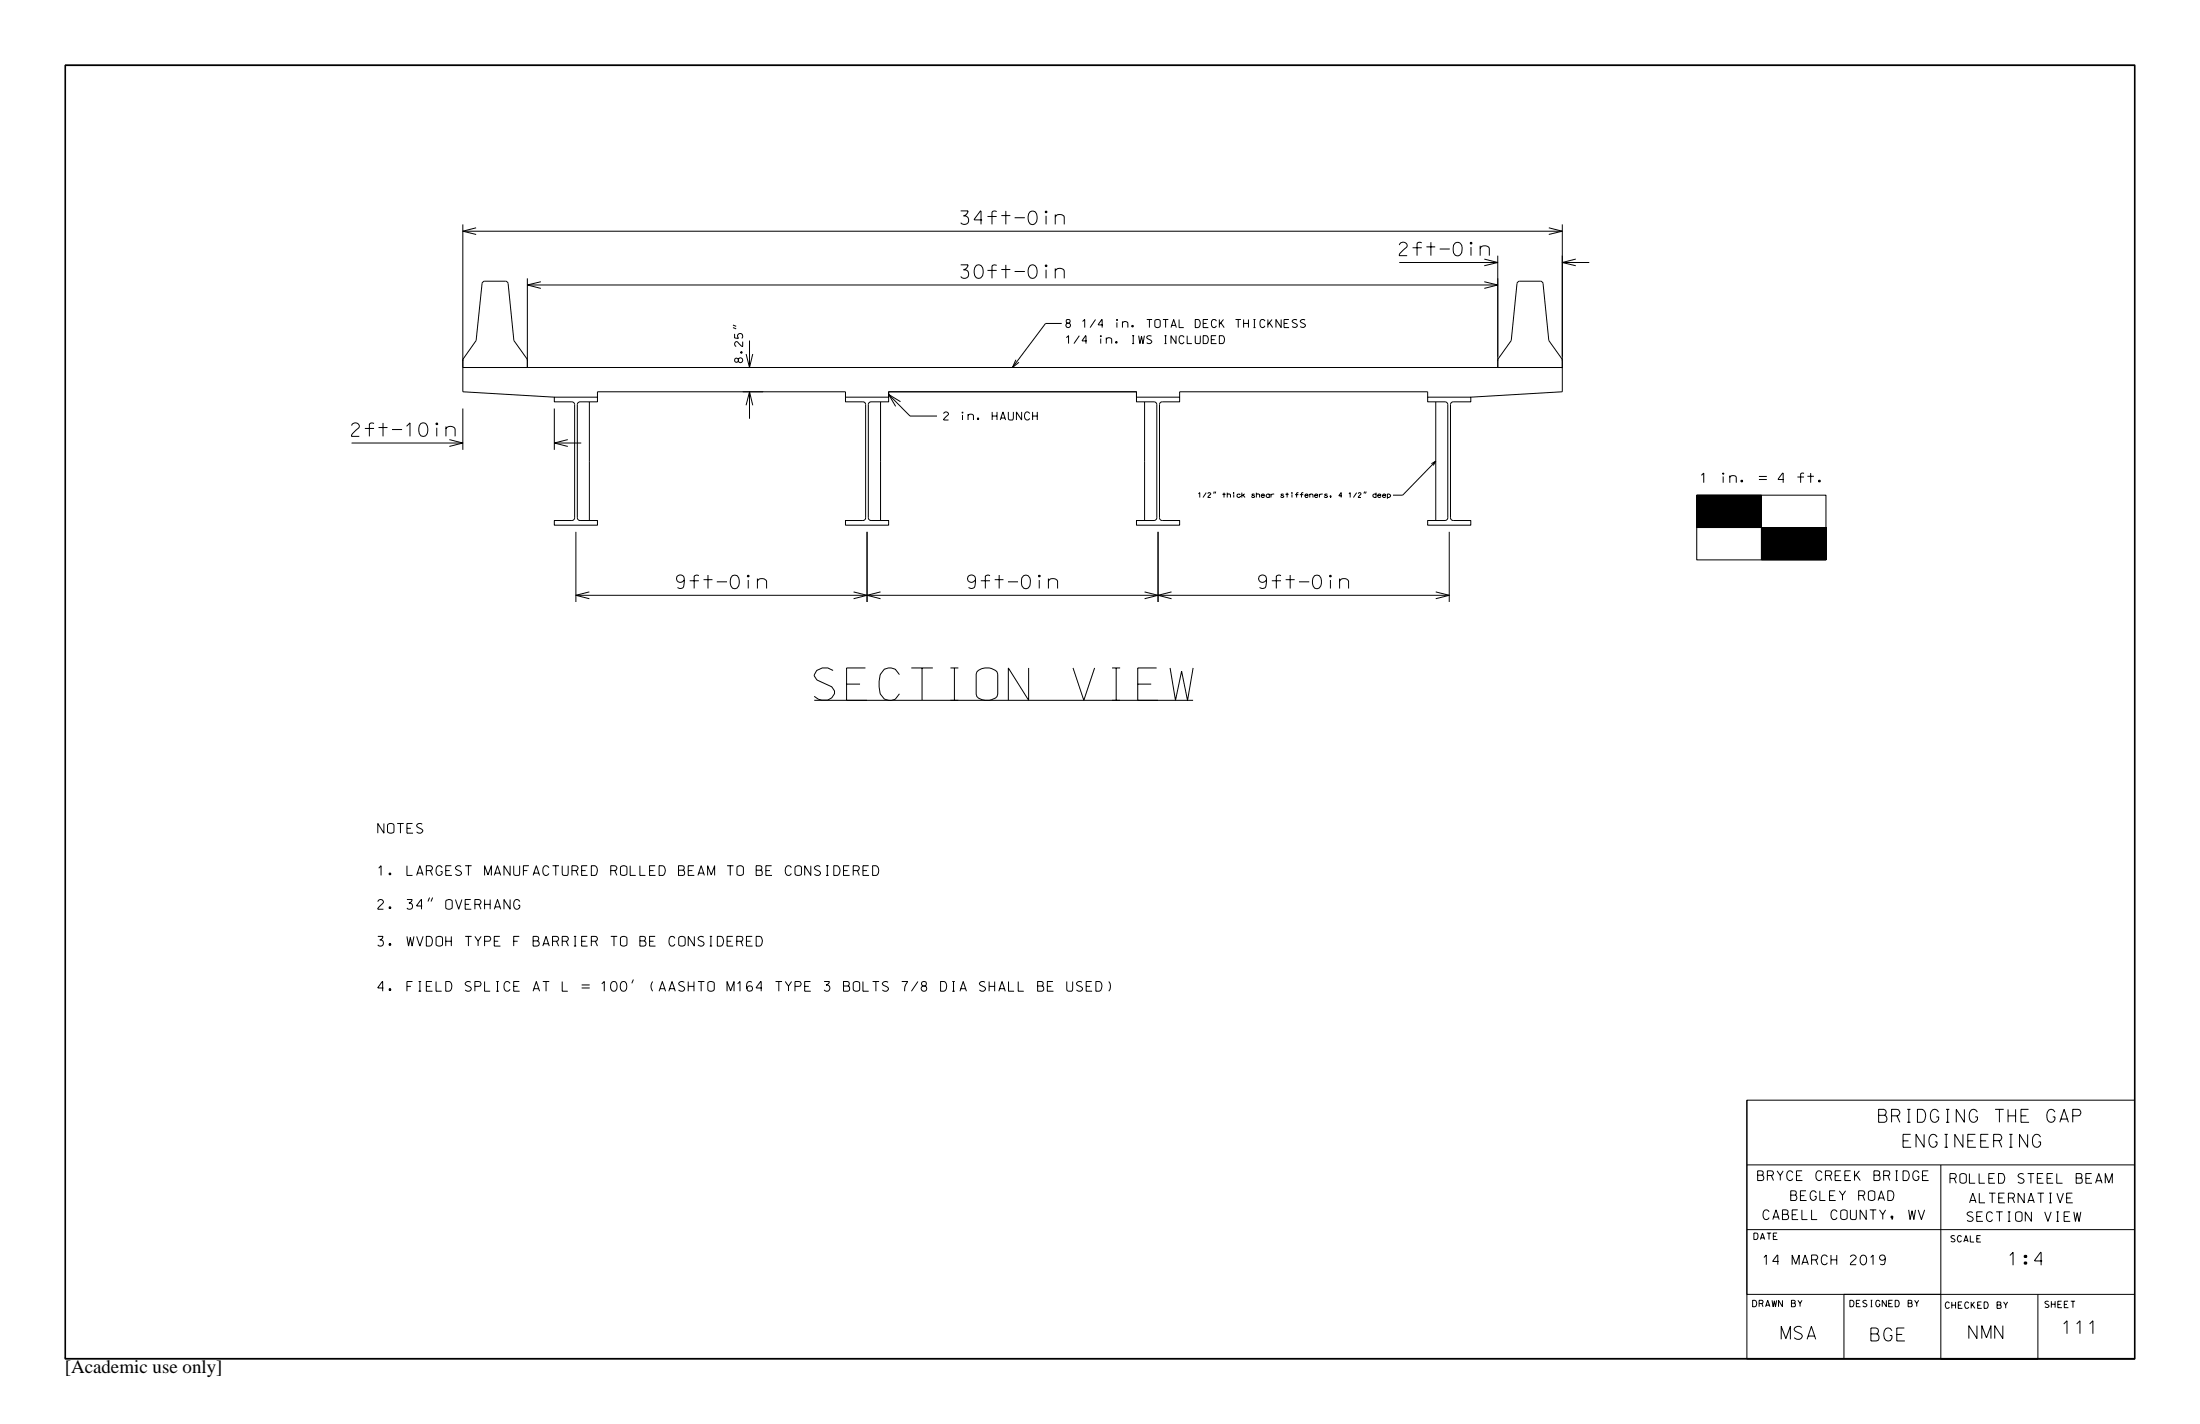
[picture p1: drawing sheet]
<svg xmlns="http://www.w3.org/2000/svg" width="432mm" height="279mm" viewBox="0 0 432 279" stroke-linecap="round" stroke-linejoin="round" font-family="sans-serif">
<path d="M12.8 266.3v.3h406.2v-253.8h-406.2v253.8" fill="none" stroke="#000" stroke-width=".25"/>
<g fill="none" stroke="#000" stroke-width=".2">
<path d="M12.8 12.7h406.2v254h-406.2zM90.8 44v32.9l18 1M90.8 45.4h215.8M93.5 44.7l-2.7 .7 2.7 .6M103.5 54.6v16.2M103.5 55.9h190.5M106.2 55.3l-2.7 .6 2.7 .7M274.6 51.5h19.4M291.3 55.3l2.7 .6-2.7 .7M291.3 50.8l2.7 .7-2.7 .6M294 50.2v21.9h12.6v-1.6l-2.6-3.7-1.1-11.2-.3-.4h-.3h-4l-.5 .2-1.2 11.4-2.6 3.7M304 44.7l2.6 .7-2.6 .6"/>
<path d="M306.6 44v26.8M306.6 51.5h5.3M309.3 50.8l-2.7 .7 2.7 .6M90.8 70.5l2.7-3.7 1.2-11.4 .4-.2h4.1h.3l.2 .4 1.2 11.2 2.6 3.7v1.6h-12.7h215.8v4.8l-17.9 1M108.8 77.9h8.5v.9h-3.5l-.2 .1-.3 .5v22.2l.3 .5h.2h3.5v.9h-8.5v-.9h3.5l.4-.2 .1-.3v-22.2l-.3-.5-.2-.1h-3.5zM115.7 78.8v23.3M117.3 77.9v-1h48.6v1M143.9 64.3l.6 .2M143.9 63.8l.6 .2M146.4 69.5l.7 2.6 .6-2.6M146.4 79.5l.7-2.6 .6 2.6M147.1 66.8v5.3"/>
<path d="M147.1 76.9v5.3M165.9 77.9h8.5v.9h-3.4l-.3 .1-.3 .5v22.2l.3 .5h.3h3.4v.9h-8.5v-.9h3.5h.2l.3-.5v-22.2l-.3-.5-.2-.1h-3.5zM172.8 78.8v23.3M174.4 76.9h48.7v1v-1h-48.7v1zM174.4 77.4l4.2 4.2h5.3M176.7 78.8l-2.3-1.4 1.4 2.3M199.4 70.6l-.7 1.5 1.3-1M208.4 63.5h-3.2l-6.5 8.6M223.1 77.9h8.4v.9h-3.4l-.3 .1-.2 .5v22.2l.2 .5h.3h3.4v.9h-8.4v-.9h3.4l.5-.2v-.3v-22.2l-.2-.5-.3-.1h-3.4zM224.6 78.8v23.3M231.5 77.9v-1h48.7v1M280.2 77.9h8.5v.9h-3.5l-.2 .1-.3 .5v22.2l.3 .5h.2h3.5v.9h-8.5v-.9h3.4l.5-.2 .1-.3v-22.2l-.3-.5-.3-.1h-3.4z"/>
<path d="M281.8 78.8v23.3M69 86.9h21.8M88.2 86.3l2.6 .6-2.6 .7M90.8 80.2v8.1M108.8 80.2v8.1M108.8 86.9h5.3M111.4 86.3l-2.6 .6 2.6 .7M238.3 96.4l-.1 .4M238.6 96.4l-.1 .4M267.9 96.4l-.2 .4M268.1 96.4l-.1 .4M281 91l.8-.5-.5 .8"/>
<path d="M281.8 90.5l-6.5 6.7h-1.9M333 97.2h25.4v12.7h-25.4zM333 100l2.8-2.8 6.4 6.3M333 99.6l2.5-2.4 6.4 6.3M333 99.7l2.5-2.5 6.3 6.3M333 99.5l2.4-2.3 6.3 6.3M333 98.8l1.7-1.6 6.4 6.3M333 98.2l1-1 6.4 6.3M333 98.1l.9-.9 6.4 6.3M333 97.8l.7-.6 6.4 6.3M333 97.6l.5-.4 6.4 6.3 5.8-5.9M333 97.2l6.4 6.3"/>
<path d="M333 97.2l6.3 6.3M333 97.4l6.1 6.1M333 97.5l6 6M333 97.6l5.9 5.9M333 97.7l5.8 5.8M333 97.8l5.7 5.7M333 97.9l5.6 5.6M333 98l5.5 5.5M333 98.1l5.5 5.4M333 98.2l5.3 5.3M333 98.2l5.2 5.3M333 98.3l5.2 5.2"/>
<path d="M333 98.4l5.1 5.1M333 98.5l5.1 5M333 98.6l4.9 4.9M333 98.7l4.7 4.8M333 98.9l4.6 4.6M333 99l4.6 4.5M333 99l4.5 4.5M333 99.1l4.4 4.4M333 99.2l4.3 4.3M333 99.4l4.1 4.1M333 99.4l4 4.1M333 99.6l3.9 3.9"/>
<path d="M333 99.7l3.8 3.8M333 99.9l3.6 3.6M333 97.2h.1M333.1 97.2l6.3 6.3M333.1 97.2h-.1M333.1 97.2l-.1 .1 .1-.1M333.1 97.2l6.4 6.3 6.2-6.2M333.1 97.2l-.1 .1 6.2 6.2 6.4-6.3M333.2 97.2l-.2 .1M333.2 97.2l6.4 6.3M333.2 97.2l-.2 .2 .3-.2M333.3 97.2l-.3 .2"/>
<path d="M333.3 97.2l6.4 6.3 6-6.1M333.3 97.2l-.3 .3M333.3 97.2l6.4 6.3M333.4 97.2l-.4 .3 .4-.3M333.4 97.2l6.4 6.3 5.9-5.9M333.4 97.2l-.4 .4M333.5 97.2l-.5 .5M333.6 97.2l-.6 .5M333.6 97.2l6.3 6.3 5.8-5.8M333.6 97.2l-.6 .6 5.7 5.7M333.6 97.2l-.6 .6M333.6 97.2l6.4 6.3 5.7-5.7-.6-.6 .6 .6"/>
<path d="M333.7 97.2l-.7 .6M333.8 97.2l6.3 6.3M333.8 97.2l-.8 .7 5.6 5.6M333.8 97.2l-.8 .7M333.8 97.2l-.8 .8M333.8 97.2l6.4 6.3M333.9 97.2l-.9 .8M333.9 97.2l-.9 .9M334 97.2l-1 .9 1-.9M334 97.2l6.4 6.3M334.2 97.2l-1.2 1.1 1.1-1.1 6.4 6.3M334.2 97.2l6.4 6.3"/>
<path d="M334.2 97.2l-1.2 1.2M334.3 97.2l-1.3 1.2 1.3-1.2 6.3 6.3M334.3 97.2l-1.3 1.3M334.3 97.2l6.4 6.3 5-5-1.3-1.3-6.4 6.3-5-5M334.4 97.2l6.3 6.3M334.4 97.2l-1.4 1.4M334.4 97.2l6.4 6.3M334.5 97.2l-1.5 1.4 1.5-1.4 6.4 6.3M334.5 97.2l-1.5 1.5M334.6 97.2l-1.6 1.5M334.6 97.2l6.4 6.3M334.6 97.2l-1.6 1.6 1.6-1.6 6.4 6.3"/>
<path d="M334.8 97.2l6.4 6.3 4.5-4.5M334.8 97.2l-1.8 1.7M334.8 97.2l-1.8 1.8M334.9 97.2l-1.9 1.8 4.5 4.5 6.4-6.3 1.8 1.8M334.9 97.2l-1.9 1.8M334.9 97.2l6.3 6.3 4.5-4.5-1.9-1.8M334.9 97.2l-1.9 1.9 1.9-1.9M334.9 97.2l6.4 6.3 4.4-4.4M335 97.2l-2 1.9M335 97.2l-2 2M335.1 97.2l6.4 6.3M335.1 97.2l-2.1 2"/>
<path d="M335.1 97.2l-2.1 2.1 2.1-2.1 6.4 6.3 4.2-4.2M335.2 97.2l-2.2 2.1M335.2 97.2l6.4 6.3M335.2 97.2l-2.2 2.2 2.3-2.2 6.4 6.3 4-4.1M335.4 97.2l-2.4 2.4 2.4-2.4 6.4 6.3 3.9-3.9M335.6 97.2l-2.6 2.5M335.6 97.2l6.3 6.3 3.8-3.8M335.6 97.2l-2.6 2.6 2.6-2.6 6.4 6.3 3.7-3.7-2.6-2.6 2.6 2.6M335.7 97.2l-2.7 2.6M335.7 97.2l6.4 6.3M335.7 97.2l-2.7 2.7 2.8-2.7 6.4 6.3M335.9 97.2l-2.9 2.8"/>
<path d="M336 97.2l-3 2.9M336 97.2l-3 3M336 97.2l6.4 6.3M336.2 97.2l-3.2 3.1 3.1-3.1 6.4 6.3M336.3 97.2l-3.3 3.2 3.3-3.2 6.4 6.3M336.4 97.2l-3.4 3.4M336.5 97.2l6.4 6.3M336.5 97.2l-3.5 3.4 3.5-3.4M336.6 97.2l-3.6 3.5M336.6 97.2l-3.6 3.6 3.7-3.6 6.3 6.3 2.7-2.6-3.7-3.7-6.4 6.3-2.6-2.6 2.6 2.6M336.6 97.2l6.4 6.3M336.8 97.2l-3.8 3.7 3.8-3.7"/>
<path d="M336.8 97.2l-3.8 3.8M336.9 97.2l-3.9 3.8 2.5 2.5 6.4-6.3 3.8 3.8-2.5 2.5-6.4-6.3M336.9 97.2l-3.9 3.8M336.9 97.2l6.4 6.3M336.9 97.2l6.4 6.3 2.4-2.4M336.9 97.2l-3.9 3.9M337 97.2l6.4 6.3M337 97.2l-4 4 2.4 2.3 6.3-6.3M337 97.2l-4 3.9M337.1 97.2l-4.1 4.1M337.1 97.2l6.4 6.3M337.3 97.2l6.4 6.3 2-2-4.3-4.3-6.4 6.3-2-2"/>
<path d="M337.3 97.2l-4.3 4.2M337.3 97.2l-4.3 4.3M337.4 97.2l6.3 6.3 2-2M337.4 97.2l-4.4 4.3M337.4 97.2l6.4 6.3 1.9-1.9M337.4 97.2l-4.4 4.4M337.5 97.2l-4.5 4.5 1.9 1.8 6.3-6.3 4.5 4.4M337.5 97.2l-4.5 4.4M337.5 97.2l6.4 6.3 1.8-1.8M337.6 97.2l6.4 6.3M337.6 97.2l-4.6 4.6M337.8 97.2l6.4 6.3 1.5-1.5"/>
<path d="M337.8 97.2l-4.8 4.7M337.8 97.2l-4.8 4.8M337.9 97.2l-4.9 4.8M337.9 97.2l6.3 6.3M337.9 97.2l-4.9 4.9M337.9 97.2l6.4 6.3 1.4-1.4M338 97.2l6.4 6.3M338 97.2l-5 4.9M338 97.2l-5 5M338.2 97.2l-5.2 5.1M338.3 97.2l-5.3 5.2M338.3 97.2l6.4 6.3"/>
<path d="M338.3 97.2l-5.3 5.3M338.4 97.2l-5.4 5.3M338.5 97.2l-5.5 5.4M338.5 97.2l6.4 6.3M338.5 97.2l-5.5 5.5M338.6 97.2l-5.6 5.5M338.6 97.2l-5.6 5.6M338.6 97.2l6.4 6.3M338.7 97.2l-5.7 5.6M338.7 97.2l6.4 6.3M338.7 97.2l-5.7 5.7M338.7 97.2l6.4 6.3 .6-.7"/>
<path d="M338.8 97.2l-5.8 5.7M338.8 97.2l6.4 6.3M338.8 97.2l-5.8 5.8M338.9 97.2l-5.9 5.8 .5 .5M338.9 97.2l6.4 6.3M338.9 97.2l6.4 6.3 .4-.4M338.9 97.2l-5.9 5.9 .4 .4M338.9 97.2l-5.9 5.9M339 97.2l6.4 6.3M339 97.2l-6 6 .3 .3M339 97.2l-6 6M339.2 97.2l-6.2 6.1 .2 .2"/>
<path d="M339.2 97.2l-6.2 6.1M339.2 97.2l6.3 6.3M339.3 97.2l12.8 12.7M339.3 97.2l-6.2 6.3M339.3 97.2l-6.3 6.3M340 97.2l5.7 5.6M340.1 97.2l-6.4 6.3M340.1 97.2l5.6 5.5M340.1 97.2l-6.3 6.3-.8-.7M340.6 97.2l-6.4 6.3M340.6 97.2l5.1 5M340.7 97.2l-6.4 6.3-1.3-1.3"/>
<path d="M340.7 97.2l5 4.9M340.7 97.2l5 5M340.7 97.2l-6.3 6.3-1.4-1.3M340.8 97.2l-6.4 6.3M340.9 97.2l4.8 4.8M340.9 97.2l4.8 4.8-1.5 1.5M340.9 97.2l-6.4 6.3-1.5-1.5M341 97.2l-6.4 6.3-1.6-1.6M341.1 97.2l4.6 4.6M341.1 97.2l-6.4 6.3-1.7-1.7 4.6-4.6M341.1 97.2l4.6 4.5M341.3 97.2l4.4 4.4-4.4-4.4-6.4 6.3"/>
<path d="M341.4 97.2l4.3 4.2M341.5 97.2l4.2 4.2M341.5 97.2l-6.4 6.3M341.5 97.2l-6.4 6.3-2.1-2.1M341.5 97.2l-6.3 6.3M341.6 97.2l4.1 4.1M341.6 97.2l-6.4 6.3M341.6 97.2l4.1 4M341.7 97.2l4 3.9M341.8 97.2l3.9 3.9M341.9 97.2l3.8 3.7M342.1 97.2l3.6 3.6"/>
<path d="M342.1 97.2l-6.4 6.3M342.1 97.2l3.6 3.5M342.2 97.2l3.5 3.4M342.3 97.2l3.4 3.4M342.3 97.2l-6.4 6.3-2.9-2.9M342.5 97.2l-6.3 6.3-3.2-3.2M342.6 97.2l3.1 3.1M342.6 97.2l3.1 3.1-3.2 3.2M342.6 97.2l-6.4 6.3M342.7 97.2l3 3-3.3 3.3 3.3-3.3zM342.7 97.2l-6.4 6.3-3.3-3.3 3.3 3.3M342.7 97.2l3 2.9"/>
<path d="M342.7 97.2l3 3-3.4 3.3M342.8 97.2l-6.4 6.3M342.9 97.2l2.8 2.7-3.6 3.6 3.6-3.6zM343 97.2l-6.3 6.3-3.7-3.6M343.2 97.2l-6.4 6.3-3.8-3.8M343.2 97.2l2.5 2.5-3.9 3.8M343.3 97.2l2.4 2.4M343.3 97.2l-6.4 6.3-3.9-3.8M343.3 97.2l2.4 2.4-2.4-2.4M343.3 97.2l2.4 2.3M343.3 97.2l-6.4 6.3M343.5 97.2l2.2 2.2"/>
<path d="M343.5 97.2l-6.4 6.3M343.5 97.2l2.2 2.1M343.5 97.2l-6.4 6.3-4.1-4.1M343.6 97.2l2.1 2M343.6 97.2l2.1 2.1M343.6 97.2l-6.4 6.3-4.2-4.2M343.7 97.2l2 2-4.4 4.3-6.3-6.3-2 1.9M343.7 97.2l2 2M343.7 97.2l-6.4 6.3-4.3-4.3M343.8 97.2l1.9 1.9M343.8 97.2l-6.4 6.3-4.4-4.4M344 97.2l1.7 1.7"/>
<path d="M344 97.2l1.7 1.7-4.6 4.6M344 97.2l-6.4 6.3M344 97.2l1.7 1.6-4.7 4.7M344 97.2l1.7 1.6M344 97.2l-6.4 6.3-4.6-4.6M344.1 97.2l1.6 1.5M344.1 97.2l1.6 1.6-4.7 4.7M344.1 97.2l-6.4 6.3M344.2 97.2l1.5 1.5M344.2 97.2l1.5 1.5-4.8 4.8M344.2 97.2l-6.4 6.3-4.8-4.8M344.2 97.2l1.5 1.4"/>
<path d="M344.2 97.2l-6.3 6.3-4.9-4.8M344.3 97.2l1.4 1.4M344.3 97.2l-6.4 6.3-4.9-4.9M344.5 97.2l1.2 1.2M344.6 97.2l1.1 1.1M344.6 97.2l1.1 1M344.6 97.2l-6.4 6.3M344.7 97.2l1 1M344.7 97.2l-6.3 6.3-5.4-5.4M344.7 97.2l1 .9M344.8 97.2l.9 .9M344.8 97.2l-6.4 6.3-5.4-5.4"/>
<path d="M344.9 97.2l-6.4 6.3-5.5-5.5M344.9 97.2l.8 .7-5.6 5.6 5.6-5.6zM345.1 97.2l-6.4 6.3-5.7-5.7M345.1 97.2l-6.4 6.3M345.2 97.2l.5 .5M345.2 97.2l.5 .4M345.3 97.2l.4 .4M345.3 97.2l-6.4 6.3-5.9-5.9M345.3 97.2l.4 .3M345.3 97.2l-6.4 6.3M345.4 97.2l.3 .2-.2-.2M345.5 97.2l-6.4 6.3"/>
<path d="M345.5 97.2l.2 .1M345.5 97.2l-6.3 6.3-6.2-6.1M345.6 97.2l.1 .1-.1-.1M345.7 97.2h.1M345.7 97.2l-6.4 6.3-6.3-6.3M345.7 97.6l-5.9 5.9M345.7 99.9l-3.6 3.6M345.7 97.2l-6.3 6.3M345.7 97.4l-6.1 6.1M345.7 98.2l-5.2 5.3M345.7 98.3l-5.2 5.2M345.7 98.6l-4.9 4.9"/>
<path d="M345.7 99.5l-4 4M345.7 97.5l-.3-.3-6.4 6.3-6-6M345.7 98.1l-1-.9-6.4 6.3-5.3-5.3M345.7 99.2l-4.3 4.3M345.7 99.4l-4.1 4.1M345.7 99.8l-2.7-2.6-6.4 6.3M345.7 98.7l-4.8 4.8M345.7 99.6l-3.9 3.9M345.7 98.4l-1.3-1.2-6.4 6.3-5-5M345.7 97.3l-6.2 6.2M345.7 97.2h-12.7v6.3M345.7 97.2v12.7"/>
<path d="M345.7 97.6l-.5-.4-6.4 6.3M345.7 97.4l-6.2 6.1M345.7 97.5l-6 6M345.7 97.7l-5.8 5.8M345.7 98.4l-5.1 5.1M345.7 98.7l-4.7 4.8M345.7 99l-4.6 4.5M345.7 98.1l-5.4 5.4M345.7 99.3l-4.2 4.2M345.7 98.3l-1.1-1.1-6.4 6.3-5.2-5.2M345.7 99.7l-2.6-2.5-6.4 6.3-3.7-3.7M345.7 99.7l-3.8 3.8"/>
<path d="M345.7 98.8l-4.7 4.7M345.7 98.1l-.9-.9 .9 .8-5.4 5.5M345.7 99.1l-2-1.9-6.3 6.3-4.4-4.3M345.7 99.4l-2.3-2.2-6.4 6.3-4-4 4 4M345.7 98.2l-5.3 5.3 5.3-5.3M345.7 98.5l-5 5M345.7 98.6l-5 4.9M345.7 98.9l-4.6 4.6M345.7 99.1l-4.4 4.4M345.7 99.2l-4.2 4.3M350.1 94.1h-1.1l.9-1.3h.1v1.9M352.8 93.6h1.3"/>
<path d="M354.1 92.9l-.5-.1-.2 .2v1.7M113 104.4v13.7M113 116.8h171.4M115.7 116.1l-2.7 .7 2.7 .7M167.5 116.1l2.7 .7-2.7 .7M170.2 104.4v13.7M172.8 116.1l-2.6 .7 2.6 .7M224.6 116.1l2.7 .7-2.7 .7M227.3 104.4v13.7M229.9 116.1l-2.6 .7 2.6 .7M281.8 116.1l2.6 .7-2.6 .7M284.4 104.4v13.7"/>
<path d="M333 103.5h.1M333 103.5h25.4l-6.4 6.4M333 100l3.5 3.5 6.4-6.3 2.8 2.8-3.5 3.5M333 100.5l3 3 6.4-6.3 3.3 3.3-3 3M333 103.2l.3 .3 6.4-6.3 6 6M333 103.4l.1 .1 6.4-6.3 6.2 6.2M333 103.5l6.4-6.3 12.7 12.7 6.3-6.3M333 103.4l6.2-6.2 6.4 6.3M333 103.2l6.1-6 6.4 6.3M333 102.9l5.8-5.7 6.4 6.3M333 102.7l5.6-5.5 6.3 6.3 .8-.7M333 102.6l5.4-5.4 6.4 6.3"/>
<path d="M333 102.4l5.3-5.2 6.4 6.3 1-1M333 102.4l5.2-5.2 6.4 6.3 1.1-1.1M333 102.3l5.1-5.1 6.4 6.3M333 102.2l5.1-5 6.4 6.3 1.2-1.2M333 101.8l4.7-4.6 6.4 6.3M333 101.7l4.6-4.5 6.4 6.3M333 101.4l4.2-4.2 6.4 6.3M333 101.2l4.1-4 6.4 6.3M333 100.9l3.7-3.7 6.4 6.3M333 100.7l3.5-3.5 6.4 6.3M333 100.6l3.4-3.4 6.4 6.3M333 100.5l3.3-3.3 6.4 6.3"/>
<path d="M333 100.4l3.2-3.2 6.4 6.3M333 100.2l3.1-3 6.3 6.3M333 100.1l2.9-2.9 6.4 6.3M333 100l3.5 3.5M333 100.1l3.4 3.4M333 100.2l3.4 3.3M333 100.3l3.3 3.2M333 100.3l3.2 3.2M333 100.5l3.1 3M333 100.6l2.9 2.9M333 100.8l2.7 2.7M333 101l2.6 2.5"/>
<path d="M333 101l2.5 2.5M333 101.1l2.4 2.4M333 101.2l2.2 2.3M333 101.3l2.2 2.2M333 101.4l2.1 2.1M333 101.5l2.1 2M333 101.5l2 2M333 101.6l1.9 1.9M333 101.7l1.8 1.8M333 101.9l1.6 1.6M333 102l1.6 1.5M333 102l1.5 1.5"/>
<path d="M333 102.1l1.4 1.4M333 102.2l1.3 1.3M333 102.3l1.2 1.2M333 102.4l1.1 1.1-1.1-1.1M333 102.4l1 1.1M333 102.5l1 1M333 102.6l.9 .9M333 102.7l.8 .8M333 102.8l.7 .7M333 102.9l.6 .6M333 103l.6 .5M333 103l.5 .5"/>
<path d="M333 103.1l.4 .4M333 103.2l.3 .3M333 103.3l.2 .2M333 103.4l.1 .1M333.1 103.5l6.3-6.3 6.3 6.2-.1 .1M333.2 103.5l6.4-6.3 6.1 6.1-.2 .2M333.4 103.5l6.4-6.3 5.9 5.9-.4 .4M333.6 103.5l6.3-6.3 5.8 5.7-.6 .6M333.8 103.5l6.4-6.3 5.5 5.5-.9 .8M336.1 103.5l-3.1-3.1 3.1 3.1M336.1 103.5l6.4-6.3 3.2 3.1-3.2 3.2M336.5 103.5l-3.5-3.6 3.6 3.6"/>
<path d="M337.7 103.5l-4.7-4.7 4.7 4.7M338.1 103.5l6.4-6.3 1.2 1.2-5.2 5.1M338.5 103.5l6.4-6.3 .8 .8-5.5 5.5M338.6 103.5l6.4-6.3 .7 .6-5.7 5.7M345.5 103.5l.2-.2-.2 .2M345.7 100.4l-3.3-3.2-6.4 6.3-3-3M345.7 101.7l-4.5-4.5-6.4 6.3-1.8-1.8M345.7 101.8l-4.7-4.6-6.4 6.3M345.7 100.5l-2.9 3M345.7 100.6l-2.9 2.9M345.7 103.2l-.3 .3M345.7 103l-.5 .5"/>
<path d="M345.7 103.4l-.1 .1M345.7 100.9l-2.6 2.6M345.7 102.1l-1.4 1.4M345.7 101.2l-2.2 2.3M345.7 101.3l-2.2 2.2M345.7 102.3l-1.2 1.2M345.7 102.5l-1 1M345.7 100.3l-3.2 3.2M345.7 100.6l-2.9 2.9 2.9-2.9M345.7 100.9l-3.8-3.7-6.3 6.3M345.7 101.8l-4.6-4.6 4.6 4.6-1.7 1.7M345.7 101.4l-2.2 2.1"/>
<path d="M345.7 103.3l-.2 .2M345.7 103.5h.1M345.7 102.9l-.6 .6M345.7 102.2l-1.3 1.3M345.7 102.6l-.9 .9M345.7 103.1l-.4 .4M345.7 102.9l-5.7-5.7-6.4 6.3-.6-.6 .6 .6M345.7 108.3l4.8-4.8 6.4 6.4 1.5-1.6-1.6 1.6M345.7 108.2l4.6-4.7 6.4 6.4M345.7 108l4.5-4.5 6.4 6.4 1.8-1.8M345.7 107.9l4.4-4.4 6.3 6.4M345.7 107.7l4.1-4.2 6.4 6.4 2.2-2.2"/>
<path d="M345.7 100.6l-3.5-3.4-6.4 6.3-2.8-2.8M345.7 106.3l2.8-2.8 6.4 6.4 3.5-3.6-3.6 3.6M345.7 105.2l1.6-1.7 6.4 6.4M345.7 105l1.5-1.5 6.4 6.4M345.7 102.1l-4.9-4.9 4.9 4.9-1.5 1.4M345.7 105l1.4-1.5 6.4 6.4 4.9-4.9M345.7 104.9l1.4-1.4 6.3 6.4M345.7 104.8l1.3-1.3 6.4 6.4 5-5.1M345.7 104.7l1.2-1.2 6.4 6.4M345.7 104.4l.9-.9 6.4 6.4 5.4-5.5M345.7 104.3l.8-.8 6.4 6.4 5.5-5.5M345.7 104.1l.6-.6 6.4 6.4 5.7-5.8"/>
<path d="M345.7 103.2l-6-6-6.4 6.3M345.7 103.8l.3-.3 6.4 6.4M345.7 103.6l.1-.1 6.4 6.4M345.7 103.6l6.3 6.3M345.7 103.7l6.2 6.2M345.7 103.9l6 6M345.7 103.9l5.9 6M345.7 104l5.9 5.9M345.7 104.1l5.8 5.8M345.7 104.2l5.7 5.7M345.7 104.4l5.5 5.5M345.7 104.5l5.4 5.4"/>
<path d="M345.7 104.6l5.3 5.3M345.7 104.6l5.2 5.3M345.7 104.7l5.2 5.2M345.7 104.8l5 5.1M345.7 104.9l5 5M345.7 105l4.9 4.9M345.7 105.2l4.6 4.7M345.7 105.4l4.5 4.5M345.7 105.4l4.4 4.5M345.7 105.5l4.4 4.4M345.7 105.6l4.3 4.3M345.7 105.7l4.1 4.2"/>
<path d="M345.7 105.9l4 4M345.7 105.9l3.9 4M345.7 106l3.9 3.9M345.7 106.1l3.8 3.8M345.7 106.2l3.7 3.7M345.7 106.4l3.5 3.5M345.7 106.5l3.4 3.4M345.7 106.6l3.3 3.3M345.7 106.6l3.2 3.3M345.7 106.7l3.2 3.2M345.7 106.9l3 3M345.7 107l2.9 2.9"/>
<path d="M345.7 107.1l2.8 2.8M345.7 107.4l2.5 2.5M345.7 107.5l2.4 2.4M345.7 107.6l4.1-4.1-4.1 4.1 2.3 2.3M345.7 107.7l2.1 2.2-2.1-2.2M345.7 107.8l2 2.1-2-2M345.7 108l1.9 1.9M345.7 108.1l1.8 1.8M345.7 108.2l1.6 1.7-1.6-1.7M345.7 108.3l1.6 1.6M345.7 108.4l1.4 1.5M345.7 109l.9 .9"/>
<path d="M345.7 109.1l.8 .8M345.7 109.1l.7 .8M345.7 109.3l.6 .6M345.7 109.4l.5 .5M345.7 109.5l.4 .4M345.7 100.7l-2.8 2.8M345.7 101l-2.4 2.5M345.7 101.1l-2.4 2.4M345.7 101.4l-2.1 2.1M345.7 103.4l-.2 .1M345.7 104.4l5.5 5.5 6.3-6.4 .9 .9M345.7 104.6l5.3 5.3 6.4-6.4 1 1.1"/>
<path d="M345.7 105.1l4.7 4.8 6.4-6.4 1.6 1.6M345.7 105.2l4.6 4.7 6.4-6.4 1.7 1.7M345.7 109.7l.1 .2 6.3-6.4 6.3 6.3M345.7 103.5l6.3 6.4M345.7 104l5.8 5.9M345.7 104.5l5.3 5.4M345.7 105.5l4.3 4.4M345.7 106l3.8 3.9M345.7 106.5l3.3 3.4M345.7 107.1l2.7 2.8M345.7 107.3l2.6 2.6M345.7 107.4l3.9-3.9-3.9 3.9 2.4 2.5"/>
<path d="M345.7 107.8l2.1 2.1M345.7 107.9l1.9 2M345.7 108.5l1.3 1.4M345.7 108.9l.9 1M345.7 109l.8 .9M345.7 109.4l.4 .5M345.7 109.4l5.9-5.9-5.9 5.9 .4 .5M345.7 109.8l.1 .1M345.7 103.6l.1-.1-.1 .1M345.7 104l.5-.5-.5 .5M345.7 105.6l2.1-2.1-2.1 2.1M345.7 106l2.5-2.5-2.5 2.5"/>
<path d="M345.7 107l3.5-3.5-3.5 3.5M345.7 109l5.5-5.5-5.5 5.5M345.7 109.6l6.1-6.1-6.1 6.1M345.7 101.2l-4-4-6.4 6.3-2.3-2.3M345.7 102.6l-5.4-5.4-6.4 6.3-.9-.9M345.7 101.6l-1.9 1.9M345.7 101.7l-1.7 1.8M345.7 101.8l-1.7 1.7M345.7 102.8l-.7 .7M345.7 102.3l-1.1 1.2M345.7 102.6l-1 .9M345.7 102.7l-.8 .8 .8-.8"/>
<path d="M345.7 103.3l-.3 .2M345.7 100.1l-2.9-2.9 2.9 2.8-3.4 3.5M345.7 100.4l-3.3-3.2 3.3 3.2-3.1 3.1M345.7 102.4l-5.2-5.2-6.4 6.3M345.7 102.5l-5.4-5.3-6.4 6.3-.9-.9M345.7 100.1l-3.4 3.4M345.7 100.4l-3.1 3.1M345.7 100.8l-2.7 2.7M345.7 101.2l-2.3 2.3M345.7 101.7l-1.8 1.8M345.7 101.9l-1.6 1.6M345.7 102.3l-5.2-5.1-6.3 6.3"/>
<path d="M345.7 102.4l-5.3-5.2-6.4 6.3-1-1M345.7 100.7l-3.5-3.5-6.4 6.3-2.8-2.7M345.7 101.1l-3.9-3.9-6.4 6.3-2.4-2.4M345.7 102l-4.8-4.8 4.8 4.7-1.6 1.6M345.7 103l-5.8-5.8-6.4 6.3M345.8 103.5l6.3 6.4M345.8 103.5l-.1 .1M345.9 103.5l-.2 .1M345.9 103.5l-.2 .2M345.9 103.5l6.4 6.4M346 103.5l-.3 .3M346 103.5l-.3 .4"/>
<path d="M346 103.5l6.4 6.4M346.1 103.5l-.4 .4M346.1 103.5l6.4 6.4M346.1 103.5l-.4 .5M346.2 103.5l6.4 6.4 5.8-5.9M346.3 103.5l6.3 6.4M346.3 103.5l-.6 .6M346.4 103.5l-.7 .7M346.4 103.5l6.4 6.4M346.6 103.5l-.9 .9M346.6 103.5l6.4 6.4 5.4-5.4-1-1-6.4 6.4M346.6 103.5l-.9 1"/>
<path d="M346.7 103.5l6.4 6.4M346.7 103.5l-1 1M346.7 103.5l-1 1.1M346.8 103.5l6.4 6.4M346.8 103.5l-1.1 1.1M346.9 103.5l6.3 6.4M346.9 103.5l-1.2 1.2M347 103.5l-1.3 1.2M347.1 103.5l-1.4 1.4M347.2 103.5l-1.5 1.5M347.3 103.5l-1.6 1.6M347.3 103.5l6.4 6.4"/>
<path d="M347.4 103.5l-1.7 1.7M347.4 103.5l6.4 6.4M347.5 103.5l-1.8 1.7M347.5 103.5l6.4 6.4M347.5 109.9l6.4-6.4 4.5 4.5-1.9 1.9-6.4-6.4-4.4 4.4 1.9 2M347.5 103.5l-1.8 1.8M347.6 103.5l6.3 6.4M347.6 103.5l-1.9 1.9M347.6 103.5l6.4 6.4 4.4-4.4M347.7 103.5l-2 1.9M347.7 103.5l-2 2M347.7 103.5l6.4 6.4"/>
<path d="M347.7 103.5l-2 2.1M347.8 103.5l6.4 6.4 4.2-4.3M347.8 103.5l6.4 6.4M347.9 103.5l-2.2 2.2M347.9 103.5l6.4 6.4M348 103.5l6.4 6.4M348 103.5l-2.3 2.3 4.1 4.1 6.3-6.4M348 103.5l-2.3 2.3M348.1 103.5l6.3 6.4M348.1 103.5l-2.4 2.4M348.1 103.5l6.4 6.4 3.9-3.9-2.4-2.5-6.5 6.4M348.2 103.5l-2.5 2.4"/>
<path d="M348.2 103.5l-2.5 2.5M348.2 103.5l6.4 6.4M348.3 103.5l6.3 6.4M348.3 103.5l-2.6 2.6M348.3 103.5l6.4 6.4 3.7-3.7M348.4 103.5l-2.7 2.7M348.4 103.5l6.4 6.4M348.4 103.5l-2.7 2.8M348.5 103.5l-2.8 2.8M348.5 103.5l-2.8 2.9M348.5 103.5l6.4 6.4 3.5-3.5M348.6 103.5l-2.9 2.9 3.4 3.5 6.4-6.4 2.9 2.9"/>
<path d="M348.6 103.5l-2.9 2.9M348.6 103.5l6.4 6.4 3.4-3.5-3.4 3.5M348.7 103.5l-3 3M348.7 103.5l6.4 6.4 3.3-3.4M348.8 103.5l6.3 6.4 3.3-3.3M348.8 103.5l-3.1 3M348.8 103.5l-3.1 3.1M348.8 103.5l6.4 6.4M348.9 103.5l6.3 6.4M348.9 103.5l-3.2 3.2M348.9 103.5l6.4 6.4M349 103.5l6.4 6.4 3-3-3.3-3.4"/>
<path d="M349 103.5l-3.3 3.3M349 103.5l-3.3 3.4M349.1 103.5l6.4 6.4 2.9-3M349.1 103.5l-3.4 3.4 3 3 6.3-6.4 3.4 3.4M349.1 103.5l-3.4 3.4M349.1 103.5l6.4 6.4 2.9-2.9-3.5-3.5-6.4 6.4-2.8-2.9M349.2 103.5l6.4 6.4 2.8-2.8M349.2 103.5l-3.5 3.6 2.8 2.8M349.2 103.5l-3.5 3.5M349.3 103.5l6.4 6.4M349.3 103.5l-3.6 3.6M349.4 103.5l6.3 6.4 2.7-2.7"/>
<path d="M349.4 103.5l-3.7 3.7 2.7 2.7M349.4 103.5l-3.7 3.7 2.6 2.7-2.6-2.7M349.4 103.5l6.4 6.4M349.5 103.5l-3.8 3.7M349.5 103.5l6.4 6.4 2.5-2.5M349.5 103.5l-3.8 3.8 2.6 2.6M349.5 103.5l-3.8 3.9M349.6 103.5l6.4 6.4M349.6 103.5l6.4 6.4 2.4-2.4-4-4-6.4 6.4M349.7 103.5l-4 4 2.4 2.4M349.7 103.5l-4 4M349.7 103.5l6.4 6.4 2.3-2.3"/>
<path d="M349.7 103.5l-4 4.1 2.3 2.3M349.8 103.5l6.4 6.4 2.2-2.3-4.1-4.1M349.9 103.5l-4.2 4.2M349.9 103.5l6.4 6.4M350 103.5l-4.3 4.2M350.1 103.5l-4.4 4.4M350.2 103.5l-4.5 4.5M350.3 103.5l-4.6 4.6M350.3 103.5l6.4 6.4 1.7-1.8-4.6-4.6-6.4 6.4-1.7-1.7M350.4 103.5l-4.7 4.7M350.4 103.5l6.4 6.4M350.5 103.5l-4.8 4.8"/>
<path d="M350.6 103.5l-4.9 4.8 1.5 1.6-1.5-1.5M350.6 103.5l-4.9 4.9M350.6 103.5l6.3 6.4 1.5-1.5M350.6 103.5l6.4 6.4 1.4-1.5-1.4 1.5M350.7 103.5l6.4 6.4 1.3-1.4M350.7 103.5l-5 5 1.4 1.4-1.4-1.4M350.7 103.5l-5 5M350.8 103.5l6.4 6.4M350.8 103.5l-5.1 5.1 1.3 1.3M350.8 103.5l-5.1 5M350.9 103.5l-5.2 5.2 1.2 1.2M350.9 103.5l6.4 6.4"/>
<path d="M351 103.5l6.4 6.4 1-1-5.4-5.4-6.3 6.4M351 103.5l-5.3 5.3 1 1.1-1-1M351 103.5l-5.3 5.4M351.1 103.5l6.4 6.4M351.1 103.5l-5.4 5.4 .9 1M351.1 103.5l-5.4 5.4M351.2 103.5l6.3 6.4 .9-.9-5.5-5.5-6.4 6.4M351.2 103.5l6.4 6.4 .8-.8M351.3 103.5l-5.6 5.5M351.3 103.5l-5.6 5.6M351.3 103.5l6.4 6.4M351.4 103.5l6.4 6.4 .6-.7"/>
<path d="M351.4 103.5l-5.7 5.7 .7 .7M351.4 103.5l-5.7 5.7 .6 .7M351.4 103.5l6.4 6.4M351.5 103.5l-5.8 5.8M351.5 103.5l6.4 6.4 .5-.5M351.5 103.5l-5.8 5.9M351.6 103.5l6.4 6.4M351.6 103.5l6.4 6.4 .4-.4-6-6-6.4 6.4-.3-.4M351.7 103.5l-6 6M351.7 103.5l6.4 6.4 .3-.3M351.8 103.5l-6.1 6.1 .3 .3-.3-.3M351.8 103.5l-6.1 6"/>
<path d="M351.8 103.5l6.4 6.4 .2-.3-6.2-6.1-6.3 6.4-.2-.2M351.9 103.5l6.3 6.4 .2-.2M351.9 103.5l-6.2 6.2 .1 .2-.1-.2M351.9 103.5l-6.2 6.2M351.9 103.5l6.4 6.4M352 103.5l-6.3 6.2M352 103.5l6.4 6.4-6.3-6.4M352 103.5l-6.2 6.4M352 103.5l-6.3 6.4M352.1 103.5l-6.4 6.4M352.2 103.5l6.2 6.2M352.7 103.5l-6.4 6.4"/>
<path d="M352.7 103.5l5.7 5.6M352.8 103.5l-6.3 6.4-.8-.8M353 103.5l5.4 5.4-.9 1 .9-.9M353 103.5l-6.4 6.4M353.1 103.5l5.3 5.3M353.2 103.5l-6.4 6.4M353.2 103.5l5.2 5.2M353.4 103.5l5 5M353.4 103.5l5 5-5-5M353.4 103.5l-6.4 6.4M353.5 103.5l4.9 4.9M353.6 103.5l4.8 4.8-4.8-4.8"/>
<path d="M353.6 103.5l-6.4 6.4M353.7 103.5l4.7 4.8M353.7 109.9l4.7-4.7-1.7-1.7 1.7 1.7-4.6 4.7M353.7 103.5l4.7 4.7M353.7 103.5l-6.4 6.4M353.9 103.5l4.5 4.6M354 103.5l4.4 4.4M354 103.5l4.4 4.3M354 103.5l-6.3 6.4M354.1 103.5l4.3 4.3M354.2 103.5l4.2 4.3M354.2 103.5l4.2 4.2"/>
<path d="M354.2 103.5l-6.4 6.4M354.3 103.5l-6.4 6.4 6.4-6.4 4.1 4.1M354.3 103.5l-6.4 6.4-2.2-2.2M354.4 103.5l4 4.1M354.5 103.5l3.9 3.9M354.5 103.5l-6.3 6.4M354.6 103.5l3.8 3.9M354.6 103.5l-6.3 6.4M354.6 103.5l3.8 3.8M354.6 103.5l-6.4 6.4M354.7 103.5l3.7 3.7M354.7 103.5l-6.4 6.4"/>
<path d="M354.8 103.5l3.6 3.6M354.8 103.5l-6.4 6.4M355 103.5l3.4 3.4M355.1 103.5l3.3 3.3-3 3.1 3-3.1M355.1 103.5l-6.4 6.4-3-3M355.2 103.5l3.2 3.2-3.2 3.2 3.2-3.3M355.2 103.5l3.2 3.2-3.1 3.2M355.2 103.5l-6.4 6.4-3.1-3.2M355.4 103.5l3 3M355.4 103.5l3 3.1M355.4 103.5l-6.4 6.4-3.3-3.3M355.4 103.5l3 3-2.9-3"/>
<path d="M355.4 103.5l-6.4 6.4M355.5 103.5l2.9 2.9M355.6 103.5l2.8 2.8-2.8-2.8M355.6 103.5l-6.4 6.4-3.5-3.5M355.7 103.5l2.7 2.7-2.7-2.7-6.4 6.4-3.6-3.7M355.9 103.5l2.5 2.5M356.3 103.5l-6.4 6.4-4.2-4.2M356.3 103.5l2.1 2.1-4.3 4.3 4.3-4.3-2-2.1 2 2M356.3 103.5l2.1 2.1M356.3 103.5l-6.3 6.4-4.3-4.3M356.4 103.5l-6.4 6.4M356.4 103.5l2 1.9-4.4 4.5 4.4-4.5"/>
<path d="M356.4 103.5l2 2M356.5 103.5l-6.4 6.4-4.4-4.5M356.6 103.5l-6.3 6.4-4.6-4.6 1.8-1.8M356.8 103.5l-6.4 6.4-4.7-4.7M356.9 103.5l-6.4 6.4-4.8-4.8M356.9 103.5l1.5 1.5M356.9 103.5l1.5 1.6-4.8 4.8 4.8-4.8M356.9 103.5l-6.3 6.4-4.9-4.9M356.9 103.5l1.5 1.5-4.9 4.9 4.9-5-1.4-1.4M357 103.5l1.4 1.4M357 103.5l-6.4 6.4M357.1 103.5l1.3 1.3-5.1 5.1 5.1-5.1"/>
<path d="M357.1 103.5l1.3 1.3M357.1 103.5l-6.4 6.4-5-5.1M357.1 109.9l1.3-1.3-1.2 1.3M357.2 109.9l-6.4-6.4-5.1 5.1 1.2 1.3M357.2 103.5l1.2 1.2-5.1 5.2M357.2 103.5l1.2 1.2-5.2 5.2 5.2-5.3M357.2 103.5l-6.4 6.4-5.1-5.2M357.3 103.5l1.1 1.1M357.3 109.9l1.1-1.2-5.3-5.2-6.3 6.4-1.1-1.1 5.3-5.3 6.4 6.4M357.3 103.5l-6.4 6.4M357.5 103.5l.9 .9M357.5 103.5l-6.3 6.4-5.5-5.5"/>
<path d="M357.6 103.5l-6.3 6.4-5.6-5.7 .8-.7 6.3 6.4M357.7 103.5l.7 .7M357.7 103.5l-6.4 6.4-5.6-5.7M357.8 103.5l-6.4 6.4-5.7-5.8M357.8 103.5l.6 .6M357.8 103.5l-6.3 6.4M357.9 103.5l-6.4 6.4M358 103.5l.4 .5M358 103.5l.4 .4-5.9 6 5.9-6M358 103.5l.4 .4M358.1 103.5l.3 .3M358.1 103.5l-6.4 6.4"/>
<path d="M358.2 103.5l.2 .3M358.2 103.5l.2 .2M358.2 103.5l-6.4 6.4-6.1-6.2M358.3 103.5l-6.4 6.4-6.2-6.3M358.3 103.5l.1 .1M358.3 103.5l.1 .1-6.3 6.3 6.3-6.4M358.4 106.6l-3.1-3.1-6.4 6.4M358.4 108.5l-5.1-5-6.3 6.4M358.4 104.1l-5.8 5.8M358.4 104.3l-5.6 5.6M358.4 104.4l-5.4 5.5M358.4 105.1l-4.7 4.8"/>
<path d="M358.4 105.9l-4 4M358.4 106.2l-3.6 3.7M358.4 106.8l-3.1 3.1M358.4 104.1l-.6-.6 .6 .7M358.4 109.4l-.5 .5M358.4 109.7l-.1 .2M358.4 105.4l-1.9-1.9-6.3 6.4M358.4 107.1l-2.8 2.8M358.4 106.1l-2.6-2.6-6.4 6.4-3.7-3.7M358.4 105.7l-2.2-2.2-6.4 6.4-4.1-4.2M358.4 105.9l-2.4-2.4-6.4 6.4-3.9-4M358.4 107.3l-2.6 2.6"/>
<path d="M358.4 107.4l-2.4 2.5M358.4 107.8l-2.1 2.1M358.4 108.7l-1.2 1.2M358.4 107.8l-4.3-4.3-6.4 6.4M358.4 106.6l-3.2 3.3M358.4 107.8l-2 2.1M358.4 105.7l-2.2-2.2 2.2 2.2-4.1 4.2M358.4 107.4l-3.9-3.9-6.4 6.4M358.4 105.2l-4.6 4.7M358.4 105.9l-3.9 4 3.9-4M358.4 107.1l-2.7 2.8M358.4 108.2l-1.6 1.7 1.6-1.7"/>
<path d="M358.4 103.5l-6.4 6.4-6.3-6.3M358.4 109.8h.1M358.4 103.9l-.4-.4-6.4 6.4-5.9-6M358.4 108.8l-1.1 1.1M358.4 109.3l-.6 .6M358.4 109.4l-.4 .5 .4-.4M358.4 109.1l-.8 .8M358.4 103.6l-.2-.1 .2 .2M358.4 104l-.5-.5-6.4 6.4-5.8-5.8M358.4 105.3l-4.6 4.6 4.6-4.6-1.8-1.8 1.8 1.8-4.5 4.6M358.4 107.2l-3.7-3.7-6.3 6.4M358.4 108.1l-4.6-4.6-6.3 6.4"/>
<path d="M358.4 108.4l-4.9-4.9-6.4 6.4-1.4-1.5M358.4 109.3l-5.8-5.8-6.4 6.4-.5-.6M358.4 103.7l-6.2 6.2M358.4 107.2l-2.6 2.7M358.4 107.6l-2.3 2.3M358.4 108.6l-5.1-5.1-6.4 6.4M358.4 103.5l-6.3 6.4M358.4 104.2l-5.6 5.7M358.4 104.6l-5.3 5.3M358.4 107.9l-1.9 2M358.4 108.8l-1 1.1M358.4 109.1l-.7 .8"/>
<path d="M358.4 103.8l-6.1 6.1 6.1-6.1-.3-.3 .3 .3M358.4 109.2l-5.7-5.7-6.4 6.4M358.4 109.6l-6.1-6.1-6.4 6.4-.2-.3M358.4 104.1l-5.7 5.8M358.4 109.4l-5.9-5.9-6.4 6.4-.4-.4M358.4 104.3l-.8-.8 .8 .8M358.4 109.2l-.6 .7M358.4 109.4l-.4 .5M358.4 103.8l-.3-.3-6.3 6.4-6.1-6.1M358.4 109.6l-.3 .3 .3-.3M358.4 107.8l-2 2.1-6.4-6.4-4.3 4.3 2.1 2.1M358.4 106.3l-2.8-2.8-6.3 6.4-3.6-3.6"/>
<path d="M358.4 106.8l-3.3-3.3-6.3 6.4-3.1-3.1 3.3-3.3 6.3 6.4M358.4 109.1l-5.6-5.6-6.4 6.4M358.4 105.4l-4.5 4.5M358.4 105.7l-4.1 4.2M358.4 106l-3.8 3.9M358.4 106.6l-3.3 3.3M358.4 106.9l-2.9 3M358.4 105.9l-2.4-2.4-6.3 6.4M358.4 106l-2.6-2.5-6.3 6.4-3.8-3.8M358.4 104.7l-1.2-1.2-6.4 6.4-5.1-5.1M358.4 107.7l-2.1 2.2M358.4 107.9l-2 2"/>
<path d="M358.4 108.6l-1.2 1.3M358.4 107.4l-2.5 2.5M358.4 108.1l-1.8 1.8 1.8-1.8M358.4 108.2l-1.6 1.7M358.4 103.5v6.4h-12.7M358.4 109.3l-.5 .6M358.4 105.8l-4.1 4.1 4.1-4.1-2.3-2.3 2.3 2.3-4 4.1M358.4 107.1l-3.5-3.6-6.4 6.4M358.4 107.9l-4.4-4.4-6.4 6.4M358.4 108.3l-4.8-4.8-6.4 6.4M358.4 109.4l-5.9-5.9-6.4 6.4M358.4 103.8l-6 6.1"/>
<path d="M358.4 103.9l-6 6M358.4 104.2l-5.7 5.7M358.4 104.7l-5.1 5.2M358.4 106.2l-3.7 3.7M159.8 137.4h74.4M84.3 176.1l-.3 .8M84.9 176.1l-.3 .8M124.3 192.2l-.3 .7M342.9 215.9v38.1h76.1M419 215.9h-76.1v50.8h76.1M342.9 228.6h76.1M380.9 228.6v38.1h19.1v-12.7"/>
<path d="M342.9 241.3h76.1M380.9 254h-19v12.7"/>
</g>
<text font-size="6.3" x="159.8" y="137.4">SECTION VIEW</text>
<text font-size="3.7" x="12.7" y="269.5">[Academic use only]</text>
<g font-size="2.6">
<text x="188.6" y="44">34ft-0in</text>
<text x="274.6" y="50.2">2ft-0in</text>
<text x="188.6" y="54.6">30ft-0in</text>
<text x="69" y="85.6">2ft-10in</text>
<text x="132.8" y="115.5">9ft-0in</text>
<text x="189.9" y="115.5">9ft-0in</text>
<text x="247" y="115.5">9ft-0in</text>
</g>
<g font-size="2.5">
<text x="368.7" y="220.2">BRIDGING THE GAP</text>
<text x="373.5" y="225.1">ENGINEERING</text>
<text x="394.3" y="248.2">1:4</text>
<text x="349.6" y="262.8">MSA</text>
<text x="367.2" y="263.1">BGE</text>
<text x="386.4" y="262.6">NMN</text>
<text x="404.8" y="261.7">111</text>
</g>
<g font-size="1.9">
<text x="333.8" y="94.7">1</text>
<text x="338" y="94.7">in.</text>
<text x="345.3" y="94.7">=</text>
<text x="354.1" y="94.7">ft.</text>
<text x="74.2" y="163.5">NOTES</text>
<text x="74.2" y="171.8">1. LARGEST MANUFACTURED ROLLED BEAM TO BE CONSIDERED</text>
<text x="74.2" y="178.4">2. 34&quot; OVERHANG</text>
<text x="74.2" y="185.6">3. WVDOH TYPE F BARRIER TO BE CONSIDERED</text>
<text x="74.2" y="194.5">4. FIELD SPLICE AT L = 100' (AASHTO M164 TYPE 3 BOLTS 7/8 DIA SHALL BE USED)</text>
<text x="345" y="231.6">BRYCE CREEK BRIDGE</text>
<text x="382.7" y="232.2">ROLLED STEEL BEAM</text>
<text x="346" y="239.3">CABELL COUNTY, WV</text>
<text x="351.5" y="235.5">BEGLEY ROAD</text>
<text x="386.1" y="239.7">SECTION VIEW</text>
<text x="386.6" y="236">ALTERNATIVE</text>
<text x="346" y="248.2">14 MARCH 2019</text>
</g>
<g font-size="1.6">
<text x="209.2" y="64.3">8 1/4 in. TOTAL DECK THICKNESS</text>
<text x="145.8" y="71.1" transform="rotate(-90 145.8 71.1)">8.25&quot;</text>
<text x="209.2" y="67.4">1/4 in. IWS INCLUDED</text>
<text x="185.2" y="82.4">2 in. HAUNCH</text>
</g>
<g font-size="1.3">
<text x="344.3" y="243.2">DATE</text>
<text x="382.9" y="243.7">SCALE</text>
<text x="344" y="256.4">DRAWN BY</text>
<text x="363.1" y="256.4">DESIGNED BY</text>
<text x="381.8" y="256.7">CHECKED BY</text>
<text x="401.4" y="256.6">SHEET</text>
</g>
<text font-size="1" x="235.2" y="97.6">1/2&quot; thick shear stiffeners, 4 1/2&quot; deep</text>
</svg>
